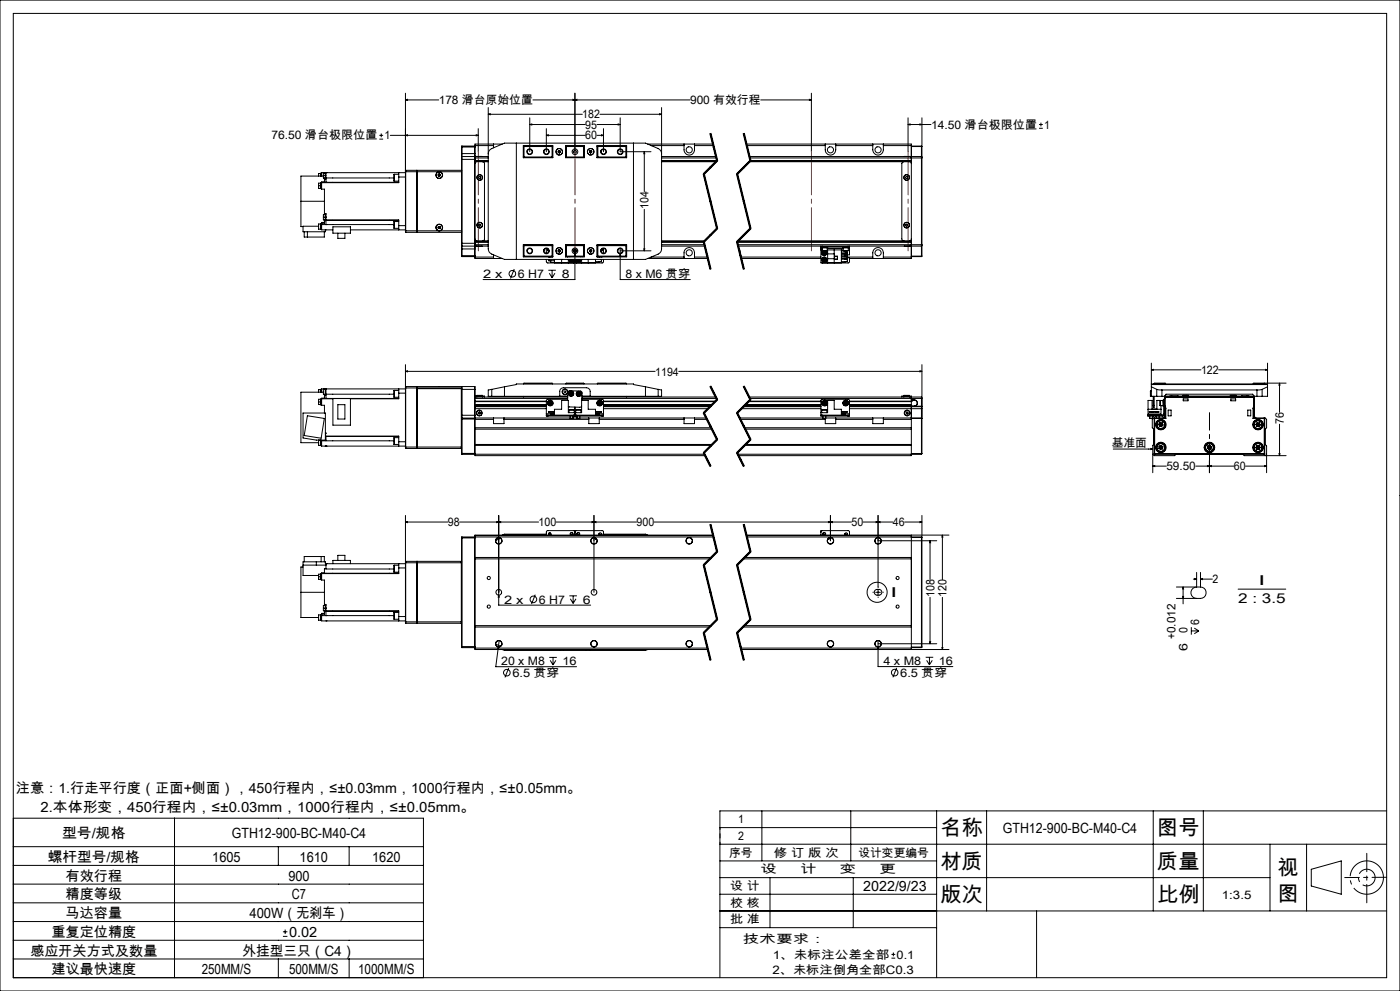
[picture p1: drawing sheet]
<svg xmlns="http://www.w3.org/2000/svg" width="420mm" height="297mm" viewBox="0 0 420 297" stroke-linecap="round" stroke-linejoin="round" font-family="sans-serif">
<g fill="none" stroke="#000" stroke-width=".3">
<path d="M0 0h420v297h-420zM4 4h412v289h-412zM121.6 29.9l.6-.1v.3zM121.6 29.9h10M121.6 27.9v41.3M143.5 38.6v6.9M146.5 34.3l.6-.2v.3zM146.5 32.2v42.4l.3 .9 .4 .5 4.1 1.7h42.3l4.4-1.9 .5-1.2v-42.4M146.5 34.3h28.2M158.9 37.3l.6-.2v.4zM158.9 37.3h16.7M158.9 35.3v10.2"/>
<path d="M163.9 38.6v6.9M171.9 29.8l.6 .1-.6 .2zM172.5 29.9l.6-.1v.3zM172.5 27.9v17.6M179.1 37.3h7M180 34.3h18.5M181 38.6v6.9M185.5 37.1l.6 .2-.6 .2zM186.1 35.3v10.2h9.2M197.9 34.1l.6 .2-.6 .1zM207 29.9h-47.1M213.1 40l2 8.2"/>
<path d="M213.3 40l2 8.1M223.1 40l2 8.2-4 4 4 16.3-4 4 2 8.1M223.3 40l2 8.1M228.2 29.9h15.2M242.8 29.8l.6 .1-.6 .2zM243.4 27.9v17.6M272.4 37.3l.6-.2v.4zM272.4 37.3h6.9M272.4 35.3v10.2M276 37.1l.6 .2-.6 .2zM276.6 35.3v11.8M311.7 38.4h1.1"/>
<path d="M311.7 37.3h1.1M312.3 36.8v1.1M95.6 55.7v.8h.7M95.6 55.7h.9M96.1 54.9h-.5v.8M96.1 52h-.5v.8M96.3 54.8l.2 1.7M96.3 51.9v.9M96.5 54.6v.1M96.5 54.8h-.4v1.7M96.5 51.9h-.4v.9M96.5 54.7v2h.8v7.3"/>
<path d="M96.5 54.6h23.1M97 52.8h-6.7v7.5M97 52.6v.8h.6M97 52.6h.8M97.3 53.8v.7l-.8 .1M97.3 53.4v.4M97.3 51.7v.1M97.3 53.8h.5M97.6 51.7v1.7h.2M97.6 51.8h-.6v.8M97.8 54.6h.1M97.8 53.3v1.3"/>
<path d="M97.8 51.7v1.6M97.8 51.7h.1M97.8 53.3h20.4M113.8 41.7h1.1M113.8 40.6h1.1M114.4 40v1.1M117.1 40.6h26.4M118.3 52.2v2.1M118.3 52.2h1.3M118.3 54.3h1.3M119.6 51.7v1.4M119.6 53.1v1.6h-23.1"/>
<path d="M119.6 53.1h2M121.6 51.7h-25.1v1.1M121.6 40.6l.6-.2v.3zM121.7 51v18.6M121.7 51l-.1 .5h16.9M121.7 51h3.3M125 51v.5M125 51.5v17.7M125 51l.1 .1M125.1 51.1v.4M125.1 51.1h.1M131.5 52.3v.4"/>
<path d="M131.5 52.7l.3 .1M131.7 52.1l.3 .2M131.7 52.1l-.2 .2M132 52.3l.1 .3M132.1 52.6l-.3 .2M138.5 51.5v-.5h-13.4v18.6M138.5 51.5v17.7M138.5 51.1h.1M138.5 47v.8M138.5 46v1M138.5 47.8v25.1M138.5 47.8h4"/>
<path d="M138.5 46h4M138.5 44.1h4M138.6 46.9v26.9M138.6 43.8v3.1M138.6 43.8l-.1 2.2M138.6 46.9h7.9M138.6 43.8h3.8M138.6 46.9l-.1 .1M142.4 46.9v26.9M142.4 43.8v3.1M142.4 46.9l.1 .1M142.4 43.8h.1"/>
<path d="M142.5 46.9h.1M142.5 47v.8M142.5 47.8v25.1M142.5 48.1h4M142.5 43.6h5.6M142.5 47.3h4M142.9 40.4l.6 .2-.6 .1zM142.9 46.9h1.7M143.8 52.9h.3l.2 .3-.2 .3h-.4l-.1-.3zM144.8 48.5l.5 .4v22.8l-.5 .5M146.5 48.5h-3.4l-.6 .5M146.5 46.1l.3-.9 .4-.5 4.1-1.8h42.3l4.1 1.8 .7 .7 .1 .7"/>
<path d="M148.1 43.2v1.1M150.7 43.2h-8.2v3.7M154.9 42.9v34.8M157 46.9h.1M157 43.7h8.8v3.6h-8.8zM157.1 43.8v3.5M157.1 43.8h8.7M157.1 43.8l.1 .1M157.2 43.9h8.4M157.2 43.9v3.2M157.2 47.1l-.1 .1h8.7M157.2 47.1h8.4"/>
<path d="M163.9 40.6l.6-.2v.3zM163.9 40.6h11.7M165.6 43.9v3.2M165.6 43.9l.2-.1v3.4l-.2-.1M167.5 45.3v.3M167.5 45.6l.3 .2M167.8 45.2l.3 .1M167.8 45.2l-.3 .1M168.1 45.3v.3M168.1 45.6l-.3 .2M169.7 43.7l.1 .1M169.7 43.7h5.6v3.6h-5.6z"/>
<path d="M169.7 43.8h5.6M169.7 47.2h5.6M169.8 43.8v3.4l.1-.1M169.8 43.8l.1 .1M169.9 43.9h5.1M169.9 43.9v3.2M169.9 47.1h5.1M175 43.9l.2-.1v3.4l-.2-.1M175 43.9v3.2M176.9 45.3v.3M176.9 45.6l.3 .2M177.2 45.2l.3 .1"/>
<path d="M177.2 45.2l-.3 .1M177.5 45.3v.3M177.5 45.6l-.3 .2M179.1 40.6h1.9M179.1 43.7h8.9v3.6h-8.9zM179.1 43.8h8.8M179.4 43.9l-.2-.1v3.4l.2-.1M179.4 43.9h8.4M179.4 43.9v3.2M179.4 47.1h8.4M179.8 43.7v.1M180.4 40.4l.6 .2-.6 .1z"/>
<path d="M187.8 43.9v3.2M187.8 47.1l.1 .1h-8.8M187.9 43.8v3.5M187.9 46.9h.1M187.9 43.8l-.1 .1M190 42.9v34.8M193.3 45.5l.1 .6h-.3zM193.3 45.5v11.9M194.3 43.2h19.6M195.3 43.6h9.9M198.5 48.5h16.3M198.5 46.9h16.3"/>
<path d="M198.5 48.1h16.6M198.5 47.3h16.4M205.2 43.2v1.7a1.57 1.57 0 0 0 1.6 1.6 1.57 1.57 0 0 0 1.6-1.6v-1.7M208.4 43.6h5.6M211 52.2l4 16.3M211.3 52.1l4 16.3M213 40l2 8.2M215 48l-4 4M215.1 48.2l-4 4 4 16.3-4 4 2 8.1M215.3 48.3l-4 4M221 52.2l4 16.3M221.3 52.1l4 16.3"/>
<path d="M223 40l2 8.2M223.9 43.2h49.5v34.3h-18.6M224 43.6h23.6M224.8 46.9h51.6M224.8 48.5h48l.5 .1 .1 .4M224.9 47.3h51.5M225 48l-4 4M225.1 48.1h48.3M225.3 48.3l-4 4M247.6 43.2v1.7a1.57 1.57 0 0 0 1.5 1.6 1.57 1.57 0 0 0 1.6-1.6v-1.7M250.7 43.6h11.1M261.8 43.2v1.7a1.59 1.59 0 0 0 1.6 1.6 1.59 1.59 0 0 0 1.6-1.6v-1.7"/>
<path d="M265 43.6h8.4M271.1 48.5l-.4 .1-.2 .4v22.6l.2 .4 .4 .2M271.3 46.9h1.7M271.9 52.9h.3l.1 .4-.2 .2-.3-.1-.1-.3zM273.4 43.8h3M273.4 43.9h3M276.4 46.9v.4M276.4 47.3h.2M276.4 46.9l.2 .2M276.4 43.8v.1M276.4 43.9v3M276.4 47.3v26"/>
<path d="M276.6 47.1v.2M276.6 47.3v26M90.3 60.3v7.6h.6M90.3 60.3h7M91.3 69.5v1.5h6v-1.5M92.2 69.5v1.5M95.6 67.8h-4.7v1.7h6.7v-.6M96.1 67.1h-.5v1.6h.5M96.3 67.1v1.7M96.5 66.9v.4M96.5 67.3v1.6h3.4M96.5 67.1h-.4v1.7h.4"/>
<path d="M96.5 67.3h21.7M97 65.1v.8h22.6v1.7M97 65.1h.8M97.3 64h.5v1.1M97.3 64v.3M97.3 66.1v.8h-.8M97.3 65.9v.2M97.3 66.7h-.8v.2M97.3 66.1h.5M97.6 64.3h-.6v.8M97.8 64.2h-.2v1.7M97.8 65.1v.9"/>
<path d="M97.8 67.3h.1M97.8 66v1.3M97.8 68.9h.1M97.8 66h21.8M99.9 68h5.2v1.9h-5.2zM101.4 69.9v1.5h2.1v-1.5M105.1 68.9h16.5M118.3 66.4v2M118.3 66.4h1.3M118.3 68.4h1.3M119.6 67.6v1.3M119.6 67.6h2"/>
<path d="M121.6 69.2l.1 .4M121.6 69.2h16.9M121.7 69.6h3.3M125 69.2v.4M125.1 69.2v.3M125.1 69.5h.1M125.1 69.5v.1M125.1 69.5l-.1 .1M125.1 69.6h13.4M131.5 68v.4M131.5 68.4l.3 .1M131.8 67.9l.2 .1"/>
<path d="M131.8 67.9l-.3 .1M132 68v.4M132 68.4l-.2 .1M138.5 69.2v.4M138.5 69.5v.1M138.5 72.9v.8M138.5 73.7v.9M138.5 74.6l.1 2.3M138.5 76.6h4M138.5 72.9h4M138.5 73.7l.1 .1M138.5 74.6h4"/>
<path d="M138.6 73.8v3.1M138.6 73.8h7.9M138.6 76.9h3.8M142.4 73.8v3.1M142.5 71.6l.4 .6h3.6M142.5 73.7h.1M142.5 72.9v.8M142.5 73.8v3.7h8.2M142.5 72.5h4M142.5 77h5.6M142.5 73.3h4M142.5 73.7l-.1 .1"/>
<path d="M142.5 76.8l-.1 .1M142.9 73.8h1.7M143.6 67.4l.3-.2 .3 .1v.3l-.2 .2-.3-.1zM148.1 76.4v1.1M157 73.8h.1M157 73.4h8.8v3.6h-8.8zM157.1 73.4v3.5M157.1 76.9h8.7M157.2 76.8h8.4M157.2 73.6v3.2M157.2 73.6h8.4M157.2 76.8l-.1 .1"/>
<path d="M163.9 77.7v.9l.4 .2h8M163.9 74.5v1.4M164.3 75.1h.3M164.3 74.6v.5M164.6 77h.1M164.6 77.7v.4h1.7M164.6 75.2v.3M164.7 78.1h.4M165.2 76.9v.1M165.2 78.1v.6h1.1M165.6 73.6v3.2M165.6 73.6l.2-.1v3.4l-.2-.1"/>
<path d="M165.8 73.5h-8.7l.1 .1M166.3 77.7v1.1h12.3v-1.1M167.5 75v.3M167.5 75.3l.3 .2M167.8 74.9l.3 .1M167.8 74.9l-.3 .1M168.1 75v.3M168.1 75.3l-.3 .2M168.5 77.7v1.1M169.7 73.4h5.6v3.6h-5.6zM169.7 76.9h5.6M169.7 73.5h5.6"/>
<path d="M169.8 76.9l-.1 .1M169.9 73.6l-.1-.1v3.4M169.9 76.8h5.1M169.9 73.6v3.2M169.9 73.6h5.1M169.9 76.8l-.1 .1M170.3 76.9v.1M170.4 76.9v.1M170.5 77.7v1.1M170.6 78h1.5M170.6 77.7v.3M171 76.9v.1"/>
<path d="M171.2 78l.1 .2M171.4 78l-.1 .2M171.7 78l.1 .1M171.8 78.1l-.5 .1M171.8 78v.1M172 75.1h.1M172.1 75.3l.1 .2M172.1 75.1h.1M172.1 75v.1M172.1 77.7v.3M172.2 74.9h.6M172.2 77.7a.76 .76 0 0 1-.6 .8 .76 .76 0 0 1-.9-.5 .77 .77 0 0 0 .9 .6 .77 .77 0 0 0 .7-.9"/>
<path d="M172.5 76.1l.1 .6h-.3zM172.5 74.3v9.5h-27.6M172.7 77.7a.78 .78 0 0 0 .7 .9 .78 .78 0 0 0 .8-.6M172.9 75.1h.1M172.9 78h.1M172.9 75v.1M172.9 77.7v.3M172.9 78h1.5zM172.9 75.3l-.1 .2M173.1 78l.4 .2M173.5 78v.2M173.8 78l-.3 .2"/>
<path d="M174.1 76.9v.1M174.4 77.7l.1 1.1M174.6 76.9v.1M175 73.6l.2-.1v3.4l-.2-.1M175 73.6v3.2M176.5 77.7v1.1M176.9 75v.3M176.9 75.3l.3 .2M177.2 74.9l.3 .1M177.2 74.9l-.3 .1M177.5 75v.3M177.5 75.3l-.3 .2"/>
<path d="M179.1 73.4h8.9v3.6h-8.9zM179.1 76.9h8.8M179.1 73.5h8.8l-.1 .1M179.4 73.6l-.2-.1v3.4l.2-.1M179.4 76.8h8.4M179.4 73.6v3.2M179.4 73.6h8.4M179.7 76.9v.1M179.7 78.4v.3h-1.1M179.8 76.9v.1M180.3 75.1h.4M180.4 77h.1"/>
<path d="M180.4 77.9v-.2v.7h-1.8M180.7 75.1h-.4M180.7 74.6v.5M181 77.7v.8l-.3 .3h-8M181 74.5v1.4M186.1 76.1l.1 .6h-.3zM186.1 74.3v9.5h21M186.1 75.2h9.2M187.8 73.6v3.2M187.8 76.8l.1 .1M187.9 73.4v3.5M187.9 73.8h.1"/>
<path d="M193.1 74.6h.3l-.1 .6zM193.3 62.8v12.4M194.3 77.5h18M195.3 77h9.9M198.5 72.2h12.9M198.5 72.5h12.6M198.5 73.8h12.9M198.5 73.3h12.8M205.2 77.5v-1.7a1.57 1.57 0 0 1 1.6-1.6 1.57 1.57 0 0 1 1.6 1.6v1.7M208.4 77h3.8M211 72.5l2 8.2M211.3 72.4l2 8.2"/>
<path d="M215 68.3l-4 4M215.3 68.6l-4 4M221 72.5l2 8.2M221.1 72.5h52.3M221.3 72.4l2 8.2M221.3 73.3h55.1M221.4 73.8h55M221.7 74.6a2.38 2.38 0 0 1 .4 2.1M222.2 77h24.1M222.3 77.5h24M225 68.3l-4 4M225.3 68.6l-4 4"/>
<path d="M246.3 74h.4M246.3 74v.5M246.3 74.5v4.3h6.1v-3.9M246.3 73.8v.2M246.3 74.9h.4M246.3 74.5h.4M246.6 74v.3h1.7v-.3M246.7 75.1h.9M246.7 75.1h1.5M246.7 74.3v.8M246.7 73.8v.2M246.7 74h7.7"/>
<path d="M246.9 77.7v.4M246.9 77.7l.4 .1M246.9 76l.3 .2M246.9 75.1a.76 .76 0 0 0-.3 1 .76 .76 0 0 0 1 .4 .76 .76 0 0 0 .4-1M246.9 78.1l.5 .1M246.9 75.6v.4M246.9 75.6l.4 .2M247 75.1a.75 .75 0 0 0-.4 1 .75 .75 0 0 0 1 .4 .75 .75 0 0 0 .4-1M247.2 77.4l.4 .1M247.2 77.4l-.3 .3M247.2 77.4l.1 .4M247.3 77.8l.4 .2"/>
<path d="M247.3 77.8l-.4 .3M247.3 77.8l.1 .4M247.3 75.8l.3 .3M247.3 75.8l-.4 .2M247.3 75.8l-.1 .4M247.3 75.4l.4 .2M247.3 75.4l-.4 .2M247.3 75.4v.4M247.6 75.1l.4 .4M247.6 77.5l.1 .5M247.6 77.5l-.3 .3M247.6 76.1l-.4 .1"/>
<path d="M247.7 78l-.3 .2M247.7 75.6l-.1 .5M247.7 75.6l-.4 .2M248.2 75.1h-.6M248.2 74.3v.8M248.2 74.9l4.7 .1M248.2 74.5h4.7M248.3 74.9v3.9M248.3 76.1h2M248.3 77.5h2M250.3 74.9v3.9M250.3 76.8h.9v.9h-.9z"/>
<path d="M252.4 75.5h1.8v.4M252.4 76.2h1.8v.5h-1.8M252.4 77h1.8v.4h-1.8M252.4 77.7h1.8M252.4 75.9h1.8M252.8 74v.3h1.7M252.9 75.1h1.6M252.9 74.3v.8M253.5 77.4v.3l.4-.2 .3 .2M253.5 75.1v.4M253.5 76.7v.3M253.5 78.4v.3h-1.1"/>
<path d="M253.6 75.5h.4M253.8 77.5h.2M254.2 75.9l-.2 .3-.5-.3v.3M254.2 75.7v.2M254.2 77.7v.2M254.2 77.3h.6v1.2l-.3 .3h-8M254.2 77.7v.7h-1.8M254.2 77h7.6M254.4 74h.4M254.4 73.8v.2M254.5 74.3v.8M254.5 74.5h.3"/>
<path d="M254.6 74l-.1 .3M254.8 74v.5M254.8 73.8v.2M254.8 74.5v1.9h-.6M261.8 77.5a2.95 2.95 0 0 1 .5-2.9 1.58 1.58 0 0 1 1.7-.3 1.58 1.58 0 0 1 1 1.5v1.7M265 77h8.4M271.3 73.8h1.7M271.7 67.4l.2-.2 .3 .1 .1 .3-.2 .2-.4-.1zM273.4 71.6l-.1 .4-.4 .2h-51.5M273.4 76.8h3M273.4 76.9h3M276.4 73.3h.2"/>
<path d="M276.4 73.3v.5M276.4 76.8h.2M276.4 76.8v.1M276.4 73.8v3M276.6 73.3v.3M276.6 73.6l-.2 .2M276.6 76.8l-.2 .1M276.6 73.6v3.2M154.3 80.6l-1.2 2.9M164.5 81h2.3M164.8 81.9l.8 1.4M165.6 81v2.3"/>
<path d="M166.5 81.9l-.9 1.4M96.1 119.6v1.7h.4M96.1 116.8h-.5v.7M96.3 119.6v1.7M96.3 116.7v.8M96.5 119.4v.1M96.5 119.6l-.9 .1v.8M96.5 116.7h-.4v.8M96.5 119.4h23.1M96.5 119.5h3.4M96.5 119.5v2h.8v2.3M97 117.5h-6.7v15.2h5.3"/>
<path d="M97.3 118.5v.8l-.8 .1M97.3 118.2v.3M97.3 116.6h.1M97.3 118.5h.5M97.6 116.5v1.7M97.6 116.6h-.6v1.6h.8M97.8 119.4h.1M97.8 118.1v1.3M97.8 116.6v1.5M97.8 116.5v.1M97.8 118.1h20.4M99.9 119.4h5.2v8h-5.2z"/>
<path d="M118.3 117v2.1M118.3 119.1h1.3M118.3 117h1.3M119.6 116.6v1.2M119.6 117.8v1.7h-14.5M119.6 117.8h2M121.6 111.3l.6-.2v.3zM121.6 109.3v24.7M121.6 111.3h74.9M121.6 116.6h-25.1v.9M121.7 115.8v18.6M121.7 115.8l-.1 .5h16.9"/>
<path d="M121.7 115.8h3.3M125 115.8v.5M125 115.8l.1 .5M125 116.3v17.7M138.5 116.3l-13.4 .2h13.4l-.1 17.9M138.5 116.3v-.5h-13.4v18.6M138.5 116.7h4M138.5 116.7v7.8M138.6 115.8v9.5M138.6 115.8l-.1 .9M138.6 115.8h3.8M142.4 115.8v9.5"/>
<path d="M142.4 115.8l.1 .9M142.5 116.7v2.7M142.5 118.7h2.3M142.5 119h27.8M142.5 119.4h27.8M142.5 119.4v2.3M143.1 118.5h1.4M143.1 118.5v.5M143.1 118.7h1.6M144.5 118.5h-1.4M144.5 118.5h.2M144.5 118.5h.3"/>
<path d="M144.8 118.5h.1M144.8 118.7h.5v.3M144.8 118.5v.5M147.5 118.8h20.4v-1.5a1.14 1.14 0 0 1 1.2-1.1h6.8a1.21 1.21 0 0 1 1.2 1.1v1.5h20.3M147.5 116.7l-1 .2v1.9h1M147.5 116.7v2.1M151.3 115.9v2.9M151.3 115.9l3.6-.7v-.1h35.1v.1l3.6 .7M151.3 115.9l-3.8 .8M157.1 115h8.7M157.1 115v.1M157.1 118.8v.2"/>
<path d="M165.8 115v.1M167.9 118.7h2.4M169.8 115h5.4M169.8 115v.1M170.3 119.7h-6.2l-.2 .4v3.9M170.9 117.9l.1 .4M170.9 117.9l.4 .1M171 118.3l.4 .1M171.2 117.5l-.3 .4M171.2 117.5l.5 .2M171.2 117.5l.2 .9M171.3 118l-.3 .3"/>
<path d="M171.3 118l.5 .1M171.7 117.7l.1 .4M171.7 117.7l-.4 .3M171.8 118.1l-.4 .3M173.2 117.9l.1 .5M173.2 117.9l.9 .2M173.3 118.4l.4 .1M173.5 117.6l-.3 .3M173.5 117.6l.4 .2M173.5 117.6l.2 .9M173.9 117.8l.2 .3M173.9 117.8l-.6 .6"/>
<path d="M174.1 118.1l-.4 .4M174.6 119.7h6.3l.1 .3v4M174.6 119h40.1M174.6 119.4h40.3M174.6 118.7h2.5M175.2 115v.1M179.2 115h8.7M179.2 115v.1M187.9 115v.1M187.9 118.8v.2M193.6 115.9v2.9M193.6 115.9l3.8 .8"/>
<path d="M197.4 116.7l1.1 .2v1.9h-1.1M197.4 116.7v2.1M203.6 111.3h73M213 115.9l2 3.9M213.1 115.8l2 4-4 4 4 7.9-4 4 2 4M213.3 115.7l1 2M214.3 117.7l1 2zM215 119.6l-4 4M215.3 119.9l-4 4M223 115.9l2 3.9M223.1 115.8l2 4-4 4 4 7.9-4 4 2 4M223.3 115.7l2 4"/>
<path d="M224.7 119h51.7M224.9 119.4h51.5M225 119.6l-4 4M225.3 119.9l-4 4M270.5 119v-.3h2.9v3.1M271.1 118.5h1.7M271.1 118.5v.5M271.2 118.7h1.6M272.8 118.5v.5M273.4 119.8h.9M273.4 119.9h.9M274.3 119.8a.97 .97 0 0 1 .9 .9 .97 .97 0 0 1-.7 1"/>
<path d="M274.3 119.9a.9 .9 0 0 1 .8 .9 .9 .9 0 0 1-.8 .9M274.3 119.8v.1M276 111.1l.6 .2-.6 .1zM276.4 119v.4M276.4 119.4v2.3M276.6 109.3v26.7M345.1 118.8h.1M345.2 117.2h.1M345.2 117.3l-.1 1.5M345.2 117.3v1.5M345.2 117.2v.1M345.2 117.2h.2"/>
<path d="M345.4 110.8l.6-.1v.3zM345.4 108.8v10M345.4 110.8h14.9M345.4 115.1h34.9M345.4 115.2h34.9M345.4 115.9l1.6 .8M346 118.8v2.7M346.3 115h3.4M346.3 115v.1M346.3 118.8v2.7M347 116.7l1.6 .2M347 118.8h1.6"/>
<path d="M347 118.8h-1.8M347 116.7v2.1M348.6 118.8h.8M348.6 116.9h28.5M348.6 116.9v1.9M349.1 119.9h-.2v1.8h.2M349.4 119.7h-.3v.4M349.4 118.8l.4-.7h26l.5 .7M349.4 118.8v4.1M349.5 118.7h26.7v.4M349.5 118.7v.4M349.5 119.4v2.3"/>
<path d="M349.7 115v.1M349.8 119.1l-.3 .3M349.8 119v.1M349.8 119l-.3 .2v.2M349.8 119h26M349.8 119.1h26M351 119v-.3h.5v.3M353.3 118.7h.1M354.9 118.5h.1M354.8 118.7h.1M354.8 118.7h1.8M354.8 118.5v.2"/>
<path d="M354.9 118.5h1.6M355 119.6h1.4v.5h-1.4zM356.6 118.5h.1M356.6 118.7h-.1M356.6 118.5v.2M365.6 110.8h14.7M369.1 118.7h.1M369.1 118.7h1.7M369.1 118.5h1.1M369.1 118.5v.2M369.3 119.6h1.4v.5h-1.4zM370.2 118.5h-1.1"/>
<path d="M370.2 118.5h.6M370.8 118.7h.1M370.8 118.5v.2M372.4 118.7h.1M374.1 119v-.3h.6v.3M375.8 119l.4 .2-.1 .2M375.8 119.1l.3 .3M375.8 119v.1M376 115h3.4M376 115v.1M376.1 119.4v2.3M376.3 118.8h.8"/>
<path d="M376.3 118.8v4.1M377.1 118.8h1.5M377.1 116.9v1.9M378.6 116.7l-1.5 .2M378.6 116.7v2.1M379.3 114.8l.1 .2M379.4 115v.1M379.7 110.7l.6 .1-.6 .2zM380.3 108.8v10h-1.7M380.3 115.9l-1.7 .8M383.9 114.8l.1 .6h-.3zM383.9 114.8v8.8"/>
<path d="M385.8 114.8l-9.8 .2M92.2 124.6l5.1 .8-1 5.9-5-.8zM95.6 120.5v.7h.5M95.6 131.9v1.6h.7M95.6 120.5h.9M96.1 131.9v1.6M96.3 131.9l.2 1.7M96.5 131.9v.2M96.5 132.1v1.6h25.1M96.5 132.1h21.7M97.6 133.7h.1M97.6 129.7h.2l-.2 .3"/>
<path d="M97.6 131.9v-8.1h-6.7v7.5l4 .6h2.9v-1.2h21.8v1.7M97.8 133.7h.1M97.8 130.8h21.8M101.4 121.3h2.1v4.3h-2.1zM118.3 131.2v2M118.3 133.2h1.3M118.3 131.2h1.3M119.6 132.4v1.3M119.6 132.4h2M121.6 134l.1 .4M121.6 134h16.9M121.7 134.4h3.3"/>
<path d="M125 134v.4M125.1 134v.3M125.1 134.3v.1M125.1 134.3l-.1 .1M125.1 134.4h13.3M138.5 124.5v.9M138.5 124.5h4M138.5 125.7h4M138.5 134.3l-.1 .1M138.5 125.4l.1 10.8M138.5 135.9h4M138.6 125.3l-.1 .1"/>
<path d="M138.6 125.3v10.9M138.6 125.3h3.8M138.6 136.2h3.8M142.4 125.3v10.9M142.4 125.3l.1 .1M142.5 121.7v.2M142.5 121.3v.1M142.5 121.9v2.6M142.5 124.5v.8M142.5 125.3v11.3h69M142.5 125.3h5.6M142.5 125.7h5.6"/>
<path d="M142.5 128.2h70.8M142.5 128.6h71M142.5 133.2h71.2M142.5 133.5h70.9M142.5 121.3h21.4M142.5 121.2h21.4M142.5 120.4h21.4M142.5 121.7h21.4M142.5 121.9h21.4M142.5 122.5h21.4M143.5 123.6l.3-.2 .3 .2-.1 .4-.3 .1-.2-.2zM148.1 125.3h3.1"/>
<path d="M148.1 125.3v1.7h3.1v-1.7M151.2 125.3h19.9M151.2 125.7h25.4M163.9 120.3h-21.4h21.4M163.9 124.4h.5M163.9 124.4v.3h.5M163.9 124v.4M163.9 124h2.4M164.4 124.4h7.6M164.4 124.7h7.6M164.4 124.4v.3M164.7 120.6v.4"/>
<path d="M164.7 120.6l.4 .2M164.7 121l.4 .2M165 120.4l.4 .2M165 120.4l-.3 .2M165 120.4l.1 .4M165.1 120.8l.4 .2M165.1 120.8l-.4 .2M165.1 120.8v.4M165.4 120.6l.1 .4M165.4 120.6l-.3 .2M165.5 121l-.4 .2M166.3 124.4v-1.7h2.2v-2.7h2v3.7h4v-3.7h2v2.7h2.1v1.7"/>
<path d="M166.3 124.1h-1.1v.1h1.1M166.3 123.4h-1.7l1.7 .1M170.3 120l.1-2.5 .4-.4 3.6 .2 .2 .4v2.3M170.7 122.9h1.6M170.7 122.9v.8M171.1 125.3h.8M171.1 124.7v.6M171.9 125.3h1.2M171.9 124.7v.6M172 124.4h.9M172 124.7h.5M172 124.4v.3"/>
<path d="M172.3 122.9v.8M172.5 124.7h.4M172.5 122v2.7M172.8 122.8h.1M172.7 122.9h1.6M172.7 122.9v.8M172.8 122.8l1.5 .1M172.9 124.4h7.7M172.9 124.7h7.7M172.9 124.4v.3M173.1 125.3h.8M173.1 124.7v.6"/>
<path d="M173.9 125.3h2.7M173.9 124.7v.6M174.3 122.9v.8M174.5 121.7l-.5 .4-3.5-.3M176.6 125.3h3.2M176.6 125.3v1.7h3.2v-1.7M178.6 124.1h1.1v.1h-1.1M178.6 123.4h1.8l-1.8 .1M178.6 124h2.4M179.5 120.6l.1 .4M179.5 120.6l.4 .2M179.6 121l.4 .2"/>
<path d="M179.8 125.3h25.4M179.8 125.7h25.4M179.9 120.4l.4 .2M179.9 120.4l-.4 .2M179.9 120.4v.4M179.9 120.8l-.3 .2M179.9 120.8l.4 .2M179.9 120.8l.1 .4M180.3 120.6v.4M180.3 120.6l-.4 .2M180.3 121l-.3 .2M180.6 124.4h.4"/>
<path d="M180.6 124.4v.3M181 124.4v.3h-.4M181 124v.4M181 120.3h33.6M181 121.2h32.7M181 120.4h33.5M181 121.7h32.1M181 121.9h32M181 122.5h31.4M181 120.3h33.7M205.2 125.3h3.2M205.2 125.3v1.7h3.2v-1.7"/>
<path d="M208.4 125.3h3.4M208.4 125.7h3.7M211 123.8l4 8M211 135.8l2 4M211.3 123.7l4 7.9M211.3 135.6l2 4M211.3 136.1l-68.9 .1M213.6 121.3l-32.6 .1M215 131.6l-4 4M215.3 131.9l-4 3.9M221 123.8l4 8M221 135.8l2 4"/>
<path d="M221.3 123.7l4 7.9M221.3 135.6l2 4M221.3 136.1h55.1M221.9 125.3h.2M222.1 125.3h24.7M222.1 125.7h25.5M222.1 125.3v.5M222.4 122.5h23.9M223 121.9h23.3M223.2 121.7h23.1M223.3 128.2h50.1M223.4 133.5h50"/>
<path d="M223.5 121.4h22.8M223.6 128.6h49.8M223.7 133.2h49.7M223.7 121.2h22.6M224.5 120.4h21.8M224.6 120.3h21.7M225 131.6l-4 4M225.3 131.9l-4 3.9M246.3 124.4h.4M246.3 123.7h2v-3.7h2v2.7h2.1v1.7M246.5 122.8v.1M246.5 122.8h1.5"/>
<path d="M246.5 122.9h1.5M246.5 122.9v.8M246.7 124.4h7.7M246.7 124.4v.3M246.7 124.7h7.7M246.8 125.3h.9M246.8 124.7v.6M247 120.9l.3 .3M247.1 120.5l-.1 .4M247.1 120.5l.6 .6M247.4 120.8l-.4 .1M247.4 120.8l-.1 .4"/>
<path d="M247.5 120.4l.3 .3M247.5 120.4l-.4 .1M247.5 120.4l-.1 .4M247.7 125.3h3M247.7 124.7v.6M247.7 121.1l-.4 .1M247.8 120.7l-.1 .4M247.8 120.7l-.4 .1M248 122.9h.1M248 122.9v.8M250.7 125.3h11.1M250.7 125.3v1.7h-3.1v-1.6"/>
<path d="M250.7 125.7h11.1M252.4 124.1h1.1v.1h-1.1M252.4 123.4h1.8l-1.8 .1M252.4 124h2.4M253.3 120.6l.1 .4M253.3 120.6l.4 .2M253.4 121l.4 .2M253.7 120.4l.4 .2M253.7 120.4l-.4 .2M253.7 120.4v.4M253.7 120.8l-.3 .2M253.7 120.8l.1 .4"/>
<path d="M253.7 120.8l.4 .2M254.1 120.6v.4M254.1 120.6l-.4 .2M254.1 121l-.3 .2M254.4 124.4h.4M254.4 124.4v.3M254.8 120.3h18.6M254.8 124.4v.3h-.4M254.8 124v-4l-.1-.3h-8.1l-.3 .3v4.7h.4M254.8 124v.4M254.8 121.3h18.6M254.8 121.2h18.6"/>
<path d="M254.8 120.4h18.6M254.8 121.9h21.6M254.8 122.5h21.6M261.8 125.3h3.2M261.8 125.3v1.7h3.2v-1.7M265 125.3h11.4M265 125.7h8.4M272 123.5h.3l.2 .4-.3 .2-.3-.1-.1-.3zM273.4 121.3v.1M273.4 121.8v14.8h-51.9M273.4 120.3h.1M273.4 121.8h.1"/>
<path d="M273.4 125.4h3M273.4 136h3M273.4 121.8h.9M274.3 121.7h-19.5M274.3 121.7v.1M274.5 121.7h1.9M274.5 121.7l-.2 .1M276.4 125.3v.1M276.4 136h.2M276.4 136v.1M276.4 121.7l.2 .1M276.4 121.7v.2"/>
<path d="M276.4 121.9v.6M276.4 122.5v2.8M276.4 125.4v10.6M276.6 136l-.2 .1M276.6 121.8l-.2 .1M276.6 121.8l-.2 .7M334 134.6h11.8M344.4 122.7h3.9M344.5 124.1h3.7v.1h-3.7zM344.8 124.4h-.5v.3h.5M344.8 124.4h3.9M344.8 123.4l.7 .1z"/>
<path d="M344.8 124.7h1.1M344.8 124.4v.3M344.9 125.3h.9M344.9 124.7v.6M345.2 134.4l.6 .2-.6 .1zM345.8 123.4l.4 .1zM345.8 124.7v.6M345.8 139.7l.6-.2v.3zM345.8 139.7h4.1M345.8 136.1l.5 .5h6.1l.4-.5M345.9 124.7h.9M345.9 124.4v.3"/>
<path d="M346 121.5v.6h.3v-.6M346 121.5h.3M346.3 125.4h.1M346.3 136h.1M346.3 136l.1 .1M346.3 125.4v10.6M346.4 136v.1M346.4 136.1h32.9M346.4 125.4h3.3M346.4 136h32.9M346.4 125.4v10.6M346.5 123.4l.4 .1z"/>
<path d="M346.8 124.7h1.9M346.8 124.4v.3M346.9 124.7v.6M347.2 123.4l.5 .1zM347.6 127.1l.2 .7M347.6 127.1l.7 .1M347.7 134.4l.5 .4M347.7 133.7v.7M347.7 133.7l.6 .4M347.8 124.7v.6M347.8 127.8l.7 .1M348 126.6l.7 .1"/>
<path d="M348 126.6l-.4 .5M348 126.6l.3 .6M348.1 120v1.6M348.1 121.6h.8M348.1 120h.8M348.3 134.1l-.1 .7M348.3 134.1l.5 .4M348.3 127.2l-.5 .6M348.3 127.2l.6 .2M348.3 127.2l.2 .7M348.3 120h-1.2v2.6h-1.5v-2.6h-1.2v4.4M348.3 121.6v2.8"/>
<path d="M348.3 133.5l.6 .4M348.3 133.5l-.6 .2M348.3 133.5v.6M348.7 124.4v.3M348.7 126.7l.2 .7M348.7 126.7l-.4 .5M348.8 134.5l-.6 .3M348.9 133.9l-.1 .6M348.9 133.9l-1.2 .5M348.9 127.4l-.4 .5M349.1 124l-.4 .4M349.1 124h.3"/>
<path d="M349.1 120.1h.3M349.1 120.1v3.9M349.4 124.3v.3M349.4 124.2l-.7 .5M349.4 124.6l-.5 .7M349.4 122.9v1.4M349.4 121.9l.2 .6M349.4 124.4v.2M349.4 122.9v1.5M349.4 122.9h.2M349.4 124.6h.2M349.5 124.6l-.5 .7"/>
<path d="M349.5 122v.9M349.5 121.7l.1 .1M349.5 121.7l-.1 .2M349.6 122.9v.1M349.6 121.8l.1 .7M349.6 121.8l-.2 .1M349.6 122.9v1.7M349.6 124.6h.1M349.6 125.3l.1 .1M349.6 122.5h.1M349.6 125.3h-3.5l-.4 .4v2.5l.4 .4v4.6l-.3 .3v8.2M349.6 122.5v2.8"/>
<path d="M349.7 122.5v2.9M350.4 122.9h.9v1.7h-.9zM352.8 136.2h20.1M358.7 139.7h11.4M362.2 134.3l.4 .5M362.2 139.5l.6 .2-.6 .1zM362.4 133.6l-.2 .7M362.4 133.6l.9 1M362.8 139.7l.6-.2v.3zM362.8 138v3.7M363 133.5l.5 .5M363 133.5l-.6 .1"/>
<path d="M363 133.5l-.4 1.3M363.3 134.6l-.7 .2M363.5 134l-.2 .6M363.5 134l-1.3 .3M372.8 136.1l.5 .5h12.5M373.7 139.7h6.3M374.3 122.9h.9v1.7h-.9zM375.9 122.5h.2M375.9 125.4h3.4M375.9 122.5v2.9M376.1 124.6h.1M376.1 125.3l-.2 .1"/>
<path d="M376.1 125.3h3.5l.4 .4v2.5l-.4 .4v4.6l.4 .4v8.1M376.1 122.5v2.8M376.1 122.9v.1M376.1 121.8l-.2 .7M376.1 121.8l.1 .1M376.1 122.9v1.7M376.1 122.9h.1M376.1 121.7v.1M376.1 121.7l.1 .2M376.2 122v.9M376.2 124.6l.4 .7M376.2 122.9l.1 1.6"/>
<path d="M376.2 121.9l-.1 .6M376.2 122.9v1.6M376.2 124.5v.1M376.3 124.5l-.1 .1M376.3 124.6l.5 .7M376.7 134.2l.4 .5M376.8 127.2l.2 .6M376.8 127.2h.6M377 127.8l.6 .1M377 133.6l-.3 .6M377 133.6l.8 1.1M377.2 126.6l.6 .1"/>
<path d="M377.2 126.6l-.4 .6M377.2 126.6l.2 .6M377.4 127.2l-.4 .6M377.4 127.2l.2 .7M377.4 127.2l.7 .1M377.7 133.5l.4 .6M377.7 133.5l-.7 .1M377.7 133.5l-.6 1.2M377.8 134.7h-.7M377.8 126.7l.3 .6M377.8 126.7l-.4 .5M378.1 127.3l-.5 .6"/>
<path d="M378.1 134.1l-.3 .6M378.1 134.1l-1.4 .1M379.3 136h.1M379.3 125.4h.1M379.3 136v.1M379.3 125.4v10.6M379.4 139.5l.6 .2-.6 .1zM379.4 136l-.1 .1M379.4 125.4v10.6M380 136.1l-.4 .5M383.7 136h.3l-.1 .6zM383.9 127.1v9.5"/>
<path d="M121.6 156.5l.6-.2v.3zM121.6 156.5h12.7M121.6 154.5v31.9M137.9 156.5h23.7M149 156.3l.6 .2-.6 .1zM149.6 156.5l.6-.2v.3zM149.6 154.5v26.9h27.6M164.6 159.9v.3l.6-.1v-.2M164.7 159.7h.4M172.3 159.1h.4M172.5 159.1v1.3M177.6 156.3l.6 .2-.6 .1z"/>
<path d="M178.2 156.5l.6-.2v.3zM178.2 154.5v23M179.7 159.9v.2M180.4 159.9v.2l-.7 .1M191 156.5h-24.1M196.3 156.5h59.1M213 157.2l2 8.2M213.1 157.2l2 8.1-4 4 4 16.3-4 4 2 8.2M213.3 157.1l1 4.1M223 157.2l2 8.2M223.1 157.2l2 8.1-4 4 4 16.3-4 4 2 8.2M223.3 157.1l2 8.2"/>
<path d="M246.3 159.5l.3-.5h7.9l.3 .4v1M246.5 159.1h-.2v1.3M248.5 156.3l.6 .2-.6 .1zM249.1 156.5l.6-.2v.3zM249.1 154.5v7.6M253.5 159.9v.2l.7 .1v-.3M262.8 156.3l.6 .2-.6 .1zM263.4 156.5l.6-.2v.3zM263.4 154.5v21.4M267.8 156.5h-8.8M271.4 156.5h5.2M276 156.3l.6 .2-.6 .1z"/>
<path d="M276.6 154.5v39.4M90.3 177.5v7.6h5.3M90.3 177.5h7M90.9 169.9h-.6v7.6M90.9 169.4h6.9M91.3 168.4v-1.6h6v1.6M94.9 168.4v1M95.6 172.9v.7h.5M95.6 172.9h.9M96.1 172.1h-.5v.8M96.3 172v1.7M96.3 166.8v1.6"/>
<path d="M96.5 171.8v.1M96.5 172h-.4v1.7h.4M96.5 171.9v1.9h.8v7.3M96.5 171.8h23.1M97.8 170.4h-.5v1.3l-.8 .1M97.8 170.4l20.4 .1M97.8 168.9h.1M97.8 168.9v1.5M99.9 168.9v-.9h5.2v.9M101.4 168v-1.6h2.1v1.6M118.3 169.4v2.1M118.3 169.4h1.3"/>
<path d="M118.3 171.5h1.3M119.6 168.9v1.3M119.6 170.2v1.7h-23.1M119.6 170.2h2M121.6 168.9h-24v-.5h-6.7v4.1h4.7M121.7 168.2v18.6M121.7 168.2l-.1 .5h16.9M121.7 168.2h3.3M125 168.2v.5M125 168.7v17.7M125 168.2l.1 .1M125.1 168.3v.4"/>
<path d="M125.1 168.2v.1M125.1 168.2l13.4 .1M125.1 168.2v18.6M138.5 168.3v18.4M138.5 161.3h4M138.6 160.9v33.2M138.6 160.9h75.4M142.5 161l-.1 33.1M142.5 167.1h70.9M142.5 167.5h70.5M142.5 160.5h71.4M149.6 178.4l.2 .6h-.3z"/>
<path d="M150.2 161.4l-1.5 .6M160.6 178.2l-1.1 2.8M163.9 160.4v-1.1l.4-.3h7.9l.3 .5 .3-.5h7.9l.3 .4v1M163.9 160.1h-12.6l-.6 .3M164.6 160a.36 .36 0 0 1 .5-.3 .36 .36 0 0 1-.1 .7M164.6 160l.2 .4M164.6 160.1h.1M170.8 178.6h2.3M171.1 179.5l.8 1.3M171.2 160.4a.43 .43 0 0 1 0-.7 .43 .43 0 0 1 .6 0 .43 .43 0 0 1-.1 .7M171.9 178.6v2.2M172.8 179.5l-.9 1.3"/>
<path d="M173.2 160.4a.43 .43 0 0 1 0-.7 .43 .43 0 0 1 .6 0 .43 .43 0 0 1-.1 .7M178.2 161.1l.3 .4 .5 .1M178.6 161.3v.3M180 160.4a.36 .36 0 0 1-.2-.6 .36 .36 0 0 1 .6 0 .36 .36 0 0 1-.2 .6M180.4 160.1h.1M181 160.1h12.6l.7 .3M211 169.4l4 16.3M211.3 169.3l4 16.3M213.9 160.4h-71.4v34.3h69.8M214.3 161.2l1 4.1zM215 165.2l-4 4M215.3 165.5l-4 4"/>
<path d="M221 169.4l4 16.3M221.3 169.3l4 16.3M223 167.5h50.4M223.4 167.1h50M223.9 160.4h60.8M223.9 160.5h49.5M224 160.9h52.4M225 165.2l-4 4M225.3 165.5l-4 4M247 160.4a.43 .43 0 0 1 0-.7 .43 .43 0 0 1 .6 0 .43 .43 0 0 1-.1 .7M249.1 161.1l-.2 .4-.5 .1M253.8 160.4a.36 .36 0 0 1-.2-.6 .36 .36 0 0 1 .6 0 .36 .36 0 0 1-.2 .6"/>
<path d="M262.6 176.8a1.12 1.12 0 0 1 1.3-.1 1.12 1.12 0 0 1 .5 1.2 1.08 1.08 0 0 1-1.5 .5 1.08 1.08 0 0 1-.3-1.6zM262.7 177.5h1.4M263.4 176.8v1.4M263.4 162.1h17.6M273.4 160.4v34.3M273.4 161.1h3M276.4 160.9v.2M276.4 161.1v32.8M279 162.1v11.6M279 179v13.9M279 162.1l.2 .6h-.3zM282.7 160.4l.2 .6h-.3z"/>
<path d="M282.7 160.4v13.3M282.7 179v15.7M352.9 175.9h7.3M354.8 178.7h.3l-.2 .6zM354.9 175.9v5.1M354.9 175.9l.2 .6h-.3zM358 173.6h1M358.4 173.4l.6 .2-.6 .1zM359 171.6v4.3a1.71 1.71 0 0 0-1.7 1.7 1.71 1.71 0 0 0 1.7 1.7M360.2 173.6l.6-.2v.3zM360.2 175.9a1.71 1.71 0 0 1 1.6 1.7 1.71 1.71 0 0 1-1.6 1.7h-7.3M360.2 171.6v4.3"/>
<path d="M360.2 173.6h3.5M371.4 176.6h14.3M96.1 184.3h-.5v1.6h.5M96.3 184.2v1.7M96.5 184.1v.4M96.5 184.5v1.6h25.1M96.5 184.2h-.4v1.7h.4M96.5 184.5h21.7M97 182.3v.8h.6M97 182.3h.8M97.3 181.1h.5v1.2M97.3 181.1v.4"/>
<path d="M97.3 183.3v.8h-.8M97.3 183.1v.2M97.3 183.8h-.8v.3M97.3 183.3h.5M97.6 181.5h-.6v.8M97.8 182.3v.8M97.8 181.4h-.2v1.7h.2M97.8 183.1v.1M97.8 184.5h.1M97.8 183.2v1.3M97.8 186.1h.1M97.8 183.1h21.8v1.7"/>
<path d="M97.8 183.2h21.8M118.3 183.5v2.1M118.3 183.5h1.3M118.3 185.6h1.3M119.6 184.8v1.3M119.6 184.8h2M121.6 186.4l.1 .4M121.6 186.4h16.9M121.7 186.8h3.3M125 186.4v.4M125.1 186.4v.3M125.1 186.7v.1"/>
<path d="M125.1 186.7l-.1 .1M138.5 186.7l-13.4 .1M138.5 193.7h4M138.6 194.1h3.8M142.5 194.2h69.7M142.5 187.9h70.3M142.5 187.5h70.8M142.5 194l-.1 .1M148.7 193l1.5 .7M149.5 193.9l.1 .6h-.3zM149.8 192l-1.1 7.8h24.3M150.7 194.7l.6 .2h16.6"/>
<path d="M164.8 197h2.2M165.1 197.9l.8 1.4M165.9 197v2.3M166.8 197.9l-.9 1.4M167.9 194.9h1.2M167.9 194.7v.2M169.1 194.9h6.8M169.1 194.7v.2M175.9 194.9h1.2M175.9 194.7v.2M177.1 194.7v.2M194.3 194.7l-.7 .2h-16.5"/>
<path d="M211 189.7l2 8.1M211.3 189.6l2 8.2M215 185.5l-4 4M215.3 185.8l-4 4M221 189.7l2 8.1M221.3 189.6l2 8.2M222.2 194.2h51.2M222.8 187.9h50.6M223.3 187.5h50.1M225 185.5l-4 4M225.3 185.8l-4 4M263.4 193.9l.2 .6h-.3z"/>
<path d="M263.4 192v7.8h22.5M263.4 192.9h17.6M273.4 193.9h3M273.4 194.1h3M276.4 193.9h.2M276.4 193.9v.2M276.6 193.9l-.2 .2M277.7 197h2.3M278 197.9l.8 1.3M278.8 197v2.2M278.9 192.3h.3l-.2 .6zM279.7 197.9l-.9 1.3"/>
<path d="M282.6 194.1h.3l-.2 .6zM284.7 194.7h-62.4M357.4 188v2.2M357.4 189.1h2.3M358.3 188.2l1.4 .9M359.7 189.1l-1.4 .8M152.6 200.2l-1.1 2.8M269 200.2l-1.1 2.8M4 245.2h123v47.8M4 253.7h123M4 259.4h123M52.4 245.2v47.8"/>
<path d="M83.5 253.7v5.7M104.7 253.7v5.7M216 253h200M216 248h65M216 258h65M228.6 243v15M255.2 243v15M281 243v50M296 243v30M346 243v30M361 243v30M381 253v20"/>
<path d="M392 253v20M416 243h-200v50M4 265h123M4 270.6h123M4 276.2h123M84.9 279.3h1.3M85.5 278.6v1.3M216 278h65M216 273h200M216 263h165M216 268h65M231 263v15"/>
<path d="M256 263v15M311 273v20M393.4 260.5l9-2.5v10l-9-2.5zM4 281.8h123M4 287.4h123M83.5 287.4v5.6M84.9 280.6h1.3M104.7 287.4v5.6M267.4 287.2h1.2M267.4 286h1.2M268 285.5v1.1"/>
<circle cx="131.8" cy="52.5" r=".96"/>
<circle cx="131.8" cy="52.5" r="1"/>
<circle cx="143.9" cy="53.2" r=".82"/>
<circle cx="143.9" cy="53.2" r=".84"/>
<circle cx="158.9" cy="45.5" r=".71"/>
<circle cx="158.9" cy="45.5" r=".86"/>
<circle cx="163.9" cy="45.5" r=".87"/>
<circle cx="163.9" cy="45.5" r=".71"/>
<circle cx="167.8" cy="45.5" r=".95"/>
<circle cx="167.8" cy="45.5" r=".99"/>
<circle cx="172.5" cy="45.5" r=".44"/>
<circle cx="172.5" cy="45.5" r=".85"/>
<circle cx="177.2" cy="45.5" r=".95"/>
<circle cx="177.2" cy="45.5" r=".99"/>
<circle cx="181.1" cy="45.5" r=".87"/>
<circle cx="181.1" cy="45.5" r=".71"/>
<circle cx="186.1" cy="45.5" r=".72"/>
<circle cx="186.1" cy="45.5" r=".86"/>
<circle cx="206.8" cy="44.9" r=".92"/>
<circle cx="249.1" cy="44.9" r=".92"/>
<circle cx="263.4" cy="44.9" r=".93"/>
<circle cx="272" cy="53.2" r=".81"/>
<circle cx="272" cy="53.2" r=".86"/>
<circle cx="131.8" cy="68.2" r=".95"/>
<circle cx="131.8" cy="68.2" r="1.01"/>
<circle cx="143.9" cy="67.5" r=".82"/>
<circle cx="143.9" cy="67.5" r=".86"/>
<circle cx="158.9" cy="75.2" r=".71"/>
<circle cx="158.9" cy="75.2" r=".86"/>
<circle cx="163.9" cy="75.2" r=".87"/>
<circle cx="163.9" cy="75.2" r=".71"/>
<circle cx="167.8" cy="75.2" r=".95"/>
<circle cx="167.8" cy="75.2" r=".99"/>
<circle cx="172.5" cy="75.2" r=".44"/>
<circle cx="172.5" cy="75.2" r=".85"/>
<circle cx="177.2" cy="75.2" r=".95"/>
<circle cx="177.2" cy="75.2" r=".99"/>
<circle cx="181" cy="75.2" r=".87"/>
<circle cx="181.1" cy="75.2" r=".71"/>
<circle cx="186.1" cy="75.2" r=".72"/>
<circle cx="186.1" cy="75.2" r=".87"/>
<circle cx="206.8" cy="75.8" r=".92"/>
<circle cx="247.3" cy="77.8" r=".74"/>
<circle cx="247.3" cy="77.8" r=".76"/>
<circle cx="263.4" cy="75.8" r=".93"/>
<circle cx="272" cy="67.5" r=".85"/>
<circle cx="272" cy="67.5" r=".81"/>
<circle cx="153.7" cy="82" r=".98"/>
<circle cx="169.5" cy="117.4" r=".29"/>
<circle cx="169.5" cy="117.4" r=".85"/>
<circle cx="169.5" cy="117.4" r=".77"/>
<circle cx="171.3" cy="118" r=".77"/>
<circle cx="171.3" cy="118" r=".74"/>
<circle cx="173.6" cy="118" r=".73"/>
<circle cx="173.6" cy="118" r=".77"/>
<circle cx="143.8" cy="123.8" r=".81"/>
<circle cx="143.8" cy="123.8" r=".87"/>
<circle cx="165.1" cy="120.8" r=".73"/>
<circle cx="165.1" cy="120.8" r=".77"/>
<circle cx="165.1" cy="120.8" r=".86"/>
<circle cx="179.9" cy="120.8" r=".86"/>
<circle cx="179.9" cy="120.8" r=".74"/>
<circle cx="179.9" cy="120.8" r=".77"/>
<circle cx="247.4" cy="120.8" r=".74"/>
<circle cx="247.4" cy="120.8" r=".77"/>
<circle cx="247.4" cy="120.8" r=".86"/>
<circle cx="253.7" cy="120.8" r=".77"/>
<circle cx="253.7" cy="120.8" r=".86"/>
<circle cx="253.7" cy="120.8" r=".74"/>
<circle cx="272.1" cy="123.8" r=".81"/>
<circle cx="272.1" cy="123.8" r=".86"/>
<circle cx="348.2" cy="134.1" r="1.43"/>
<circle cx="348.2" cy="134.1" r="1.57"/>
<circle cx="348.2" cy="127.3" r="1.57"/>
<circle cx="348.3" cy="134.1" r="1.19"/>
<circle cx="348.3" cy="127.3" r="1.44"/>
<circle cx="348.3" cy="127.3" r="1.18"/>
<circle cx="362.8" cy="134.1" r="1.43"/>
<circle cx="362.8" cy="134.1" r="1.57"/>
<circle cx="362.8" cy="134.1" r="1.19"/>
<circle cx="362.8" cy="134.1" r="1.23"/>
<circle cx="377.4" cy="134.1" r="1.57"/>
<circle cx="377.4" cy="127.3" r="1.57"/>
<circle cx="377.4" cy="127.3" r="1.19"/>
<circle cx="377.4" cy="134.1" r="1.21"/>
<circle cx="377.4" cy="127.3" r="1.21"/>
<circle cx="377.4" cy="134.1" r="1.42"/>
<circle cx="377.4" cy="134.1" r="1.19"/>
<circle cx="377.4" cy="127.3" r="1.43"/>
<circle cx="146.6" cy="173.2" r=".47"/>
<circle cx="149.6" cy="162.1" r=".93"/>
<circle cx="149.6" cy="162.1" r=".98"/>
<circle cx="149.6" cy="177.5" r=".85"/>
<circle cx="160" cy="179.6" r=".99"/>
<circle cx="171.5" cy="160" r=".33"/>
<circle cx="173.5" cy="160" r=".35"/>
<circle cx="178.2" cy="162.1" r=".97"/>
<circle cx="178.2" cy="162.1" r=".93"/>
<circle cx="178.2" cy="177.5" r=".85"/>
<circle cx="206.8" cy="162.1" r=".97"/>
<circle cx="206.8" cy="162.1" r=".93"/>
<circle cx="247.3" cy="160" r=".35"/>
<circle cx="249.1" cy="162.1" r=".97"/>
<circle cx="249.1" cy="162.1" r=".93"/>
<circle cx="263.1" cy="177.5" r="3"/>
<circle cx="263.4" cy="162.1" r=".97"/>
<circle cx="269.3" cy="173.2" r=".46"/>
<circle cx="146.6" cy="181.8" r=".47"/>
<circle cx="149.6" cy="192.9" r=".93"/>
<circle cx="149.6" cy="192.9" r=".98"/>
<circle cx="178.2" cy="192.9" r=".93"/>
<circle cx="178.2" cy="192.9" r=".96"/>
<circle cx="206.8" cy="192.9" r=".93"/>
<circle cx="206.8" cy="192.9" r=".96"/>
<circle cx="249.1" cy="192.9" r=".93"/>
<circle cx="249.1" cy="192.9" r=".96"/>
<circle cx="263.4" cy="192.9" r=".96"/>
<circle cx="269.3" cy="181.8" r=".46"/>
<circle cx="152.1" cy="201.6" r=".98"/>
<circle cx="268.4" cy="201.6" r="1"/>
</g>
<path d="M412.4 262.3a2.5 2.5 0 0 0-4.1-1.1 2.5 2.5 0 0 0 1 4.2 2.5 2.5 0 0 0 3.2-2.9l-.1-.2" fill="none" stroke="#000" stroke-width=".3" stroke-dasharray="30.5 1.3 1.3 1.3" stroke-dashoffset="24.5" stroke-linecap="butt"/>
<path d="M414.8 261.5a5 5 0 0 0-8.3-2 5 5 0 0 0 2.2 8.3 5 5 0 0 0 6.2-6l-.1-.3" fill="none" stroke="#000" stroke-width=".3" stroke-dasharray="30.5 1.3 1.3 1.3" stroke-dashoffset="16.7" stroke-linecap="butt"/>
<g fill="none" stroke="#000" stroke-width=".3" stroke-dasharray="6.3 1.3 1.3 1.3 5.1">
<path d="M213.1 40l2 8.2M223.1 40l2 8.2M215.1 48.2l-4 4M225.1 48.2l-4 4M211.1 72.5l2 8.1M215.1 68.5l-4 4M221.1 72.5l2 8.1M225.1 68.5l-4 4M213.1 115.8l2 4M215.1 119.8l-4 4M223.1 115.8l2 4M225.1 119.8l-4 4"/>
<path d="M211.1 135.7l2 4M215.1 131.7l-4 4M221.1 135.7l2 4M225.1 131.7l-4 4M213.1 157.2l2 8.1M223.1 157.2l2 8.1M215.1 165.3l-4 4M225.1 165.3l-4 4M211.1 189.6l2 8.2M215.1 185.6l-4 4M221.1 189.6l2 8.2M225.1 185.6l-4 4"/>
</g>
<path d="M211.1 123.8l4 7.9M221.1 123.8l4 7.9" fill="none" stroke="#000" stroke-width=".3" stroke-dasharray="6.3 1.3 1.3 1.3 5.1" stroke-dashoffset="6.3"/>
<path d="M211.1 52.2l4 16.3M221.1 52.2l4 16.3M211.1 169.3l4 16.3M221.1 169.3l4 16.3" fill="none" stroke="#000" stroke-width=".3" stroke-dasharray="6.3 1.3 1.3 1.3 5.1" stroke-dashoffset="2.4"/>
<path d="M362.8 123.7v14.3" fill="none" stroke="#000" stroke-width=".3" stroke-dasharray="30.5 1.3 1.3 1.3" stroke-dashoffset="25.2"/>
<path d="M262 177.5h-.1M263.4 176.1v-.2M263.4 178.9v.2M264.9 177.5h.1" fill="none" stroke="#000" stroke-width=".3" stroke-dasharray="30.5 1.3 1.3 1.3"/>
<path d="M410 255.7v14.9" fill="none" stroke="#000" stroke-width=".3" stroke-dasharray="30.5 1.3 1.3 1.3" stroke-dashoffset="25"/>
<path d="M403.4 263l12.6-.1" fill="none" stroke="#000" stroke-width=".3" stroke-dasharray="30.5 1.3 1.3 1.3" stroke-dashoffset="26.1"/>
<path d="M216 248v5" fill="none" stroke="#000" stroke-width=".3" stroke-dasharray="30.5 1.3 1.3 1.3" stroke-dashoffset="29.9"/>
<path d="M143.5 45.5v29.7M172.5 45.5v29.7M243.4 45.5v29.7M272.4 45.5v29.7" fill="none" stroke="#f00" stroke-width=".3" stroke-dasharray="30.5 1.3 1.3 1.3" stroke-dashoffset="17.5"/>
<g fill="#000">
<path d="M345.2 134.4l.6 .2-.6 .1z"/>
<path d="M146.5 34.3l.6-.2v.3zM197.9 34.1l.6 .2-.6 .1z"/>
<path d="M158.9 37.3l.6-.2v.4zM185.5 37.1l.6 .2-.6 .2z"/>
<path d="M276 37.1l.6 .2-.6 .2zM272.4 37.3l.6-.2v.4zM242.8 29.8l.6 .1-.6 .2zM172.5 29.9l.6-.1v.3zM362.2 139.5l.6 .2-.6 .1zM345.8 139.7l.6-.2v.3zM276 156.3l.6 .2-.6 .1zM263.4 156.5l.6-.2v.3z"/>
<path d="M193.3 45.5l.1 .6h-.3zM193.1 74.6h.3l-.1 .6zM383.9 114.8l.1 .6h-.3zM383.7 136h.3l-.1 .6zM282.7 160.4l.2 .6h-.3zM282.6 194.1h.3l-.2 .6zM279 162.1l.2 .6h-.3zM278.9 192.3h.3l-.2 .6z"/>
<path d="M121.6 111.3l.6-.2v.3zM276 111.1l.6 .2-.6 .1zM163.9 40.6l.6-.2v.3zM180.4 40.4l.6 .2-.6 .1zM186.1 76.1l-.2 .6h.3zM172.5 76.1l-.2 .6h.3zM121.6 29.9l.6-.1v.3zM171.9 29.8l.6 .1-.6 .2zM121.6 40.6l.6-.2v.3zM142.9 40.4l.6 .2-.6 .1zM362.8 139.7l.6-.2v.3zM379.4 139.5l.6 .2-.6 .1zM121.6 156.5l.6-.2v.3zM149 156.3l.6 .2-.6 .1zM149.6 156.5l.6-.2v.3zM177.6 156.3l.6 .2-.6 .1zM149.6 178.4l-.1 .6h.3zM149.5 193.9l-.2 .6h.3zM263.4 193.9l-.1 .6h.3z"/>
<path d="M379.7 110.7l.6 .1-.6 .2zM345.4 110.8l.6-.1v.3z"/>
<path d="M178.2 156.5l.6-.2v.3zM248.5 156.3l.6 .2-.6 .1z"/>
<path d="M249.1 156.5l.6-.2v.3zM262.8 156.3l.6 .2-.6 .1z"/>
<path d="M354.9 175.9l.2 .6h-.3zM354.8 178.7h.3l-.2 .6z"/>
<path d="M360.2 173.6l.6-.2v.3zM358.4 173.4l.6 .2-.6 .1z"/>
</g>
<g font-size="6.3">
<text x="282.1" y="250.3">名称</text>
<text x="347.1" y="250.3">图号</text>
<text x="282.1" y="260.3">材质</text>
<text x="347.1" y="260.3">质量</text>
<text x="383.3" y="262.1">视</text>
<text x="383.3" y="269.9">图</text>
<text x="282.1" y="270.3">版次</text>
<text x="347.1" y="270.3">比例</text>
</g>
<g font-size="4.2">
<text x="4.8" y="237.6">注意：1.行走平行度（正面+侧面），450行程内，≤±0.03mm，1000行程内，≤±0.05mm。</text>
<text x="12.2" y="243.3">2.本体形变，450行程内，≤±0.03mm，1000行程内，≤±0.05mm。</text>
<text x="18.6" y="251.3">型号/规格</text>
<text x="69.5" y="251.3">GTH12-900-BC-M40-C4</text>
<text x="300.8" y="249.5">GTH12-900-BC-M40-C4</text>
<text x="14.4" y="258.3">螺杆型号/规格</text>
<text x="19.7" y="263.9">有效行程</text>
<text x="63.7" y="258.3">1605</text>
<text x="86.5" y="263.9">900</text>
<text x="89.9" y="258.3">1610</text>
<text x="111.7" y="258.3">1620</text>
<text x="19.7" y="269.5">精度等级</text>
<text x="87.6" y="269.5">C7</text>
<text x="259" y="267">2022/9/23</text>
<text x="19.7" y="275.2">马达容量</text>
<text x="74.9" y="275.2">400W（无刹车）</text>
<text x="15.5" y="280.8">重复定位精度</text>
<text x="86.7" y="280.8">0.02</text>
<text x="9.1" y="286.4">感应开关方式及数量</text>
<text x="72.7" y="286.4">外挂型三只（C4）</text>
<text x="15.5" y="292">建议最快速度</text>
<text x="60.5" y="292">250MM/S</text>
<text x="86.7" y="292">500MM/S</text>
<text x="107.4" y="292">1000MM/S</text>
</g>
<g font-size="4.1">
<text x="267.2" y="179">I</text>
<text x="377.6" y="175.4">I</text>
<text x="371.4" y="180.6">2 : 3.5</text>
</g>
<g font-size="3.5">
<text x="131.6" y="31.2">178 滑台原始位置</text>
<text x="174.7" y="35.5">182</text>
<text x="207" y="31.2">900 有效行程</text>
<text x="81.4" y="41.8">76.50 滑台极限位置 1</text>
<text x="175.6" y="41.8">60</text>
<text x="175.6" y="38.6">95</text>
<text x="279.3" y="38.6">14.50 滑台极限位置 1</text>
<text x="194.6" y="62.7" transform="rotate(-90 194.6 62.7)">104</text>
<text x="144.9" y="83.3">2 x</text>
<text x="155.4" y="83.3">6 H7</text>
<text x="168.6" y="83.3">8</text>
<text x="187.7" y="83.3">8 x M6 贯穿</text>
<text x="196.6" y="112.5">1194</text>
<text x="360.3" y="112.1">122</text>
<text x="385.1" y="127.1" transform="rotate(-90 385.1 127.1)">76</text>
<text x="333.5" y="134">基准面</text>
<text x="349.9" y="140.9">59.50</text>
<text x="370.1" y="140.9">60</text>
<text x="134.4" y="157.7">98</text>
<text x="161.6" y="157.7">100</text>
<text x="191" y="157.7">900</text>
<text x="255.5" y="157.7">50</text>
<text x="267.9" y="157.7">46</text>
<text x="280.3" y="179" transform="rotate(-90 280.3 179)">108</text>
<text x="284" y="179" transform="rotate(-90 284 179)">120</text>
<text x="363.7" y="174.8">2</text>
<text x="151.2" y="180.9">2 x</text>
<text x="161.7" y="180.9">6 H7</text>
<text x="174.9" y="180.9">6</text>
<text x="352.7" y="191.6" transform="rotate(-90 352.7 191.6)">+0.012</text>
<text x="356.2" y="189.8" transform="rotate(-90 356.2 189.8)">0</text>
<text x="359.7" y="187.3" transform="rotate(-90 359.7 187.3)">6</text>
<text x="356.2" y="195.1" transform="rotate(-90 356.2 195.1)">6</text>
<text x="150.4" y="199.3">20 x M8</text>
<text x="153.7" y="202.8">6.5 贯穿</text>
<text x="168.7" y="199.3">16</text>
<text x="265" y="199.3">4 x M8</text>
<text x="270.1" y="202.8">6.5 贯穿</text>
<text x="281.6" y="199.3">16</text>
<text x="221.4" y="246.8">1</text>
<text x="221.4" y="251.8">2</text>
<text x="218.8" y="256.8">序号</text>
<text x="232.2" y="256.8">修 订 版 次</text>
<text x="257.5" y="256.8">设计变更编号</text>
<text x="228.2" y="261.8">设</text>
<text x="240.1" y="261.8">计</text>
<text x="252" y="261.8">变</text>
<text x="263.9" y="261.8">更</text>
<text x="219.1" y="266.7">设 计</text>
<text x="366.6" y="269.3">1:3.5</text>
<text x="219.1" y="271.7">校 核</text>
<text x="219.1" y="276.7">批 准</text>
<text x="222.9" y="282.7">技术要求：</text>
<text x="231.8" y="287.3">1、未标注公差全部 0.1</text>
<text x="231.7" y="291.8">2、未标注倒角全部C0.3</text>
</g>
</svg>
